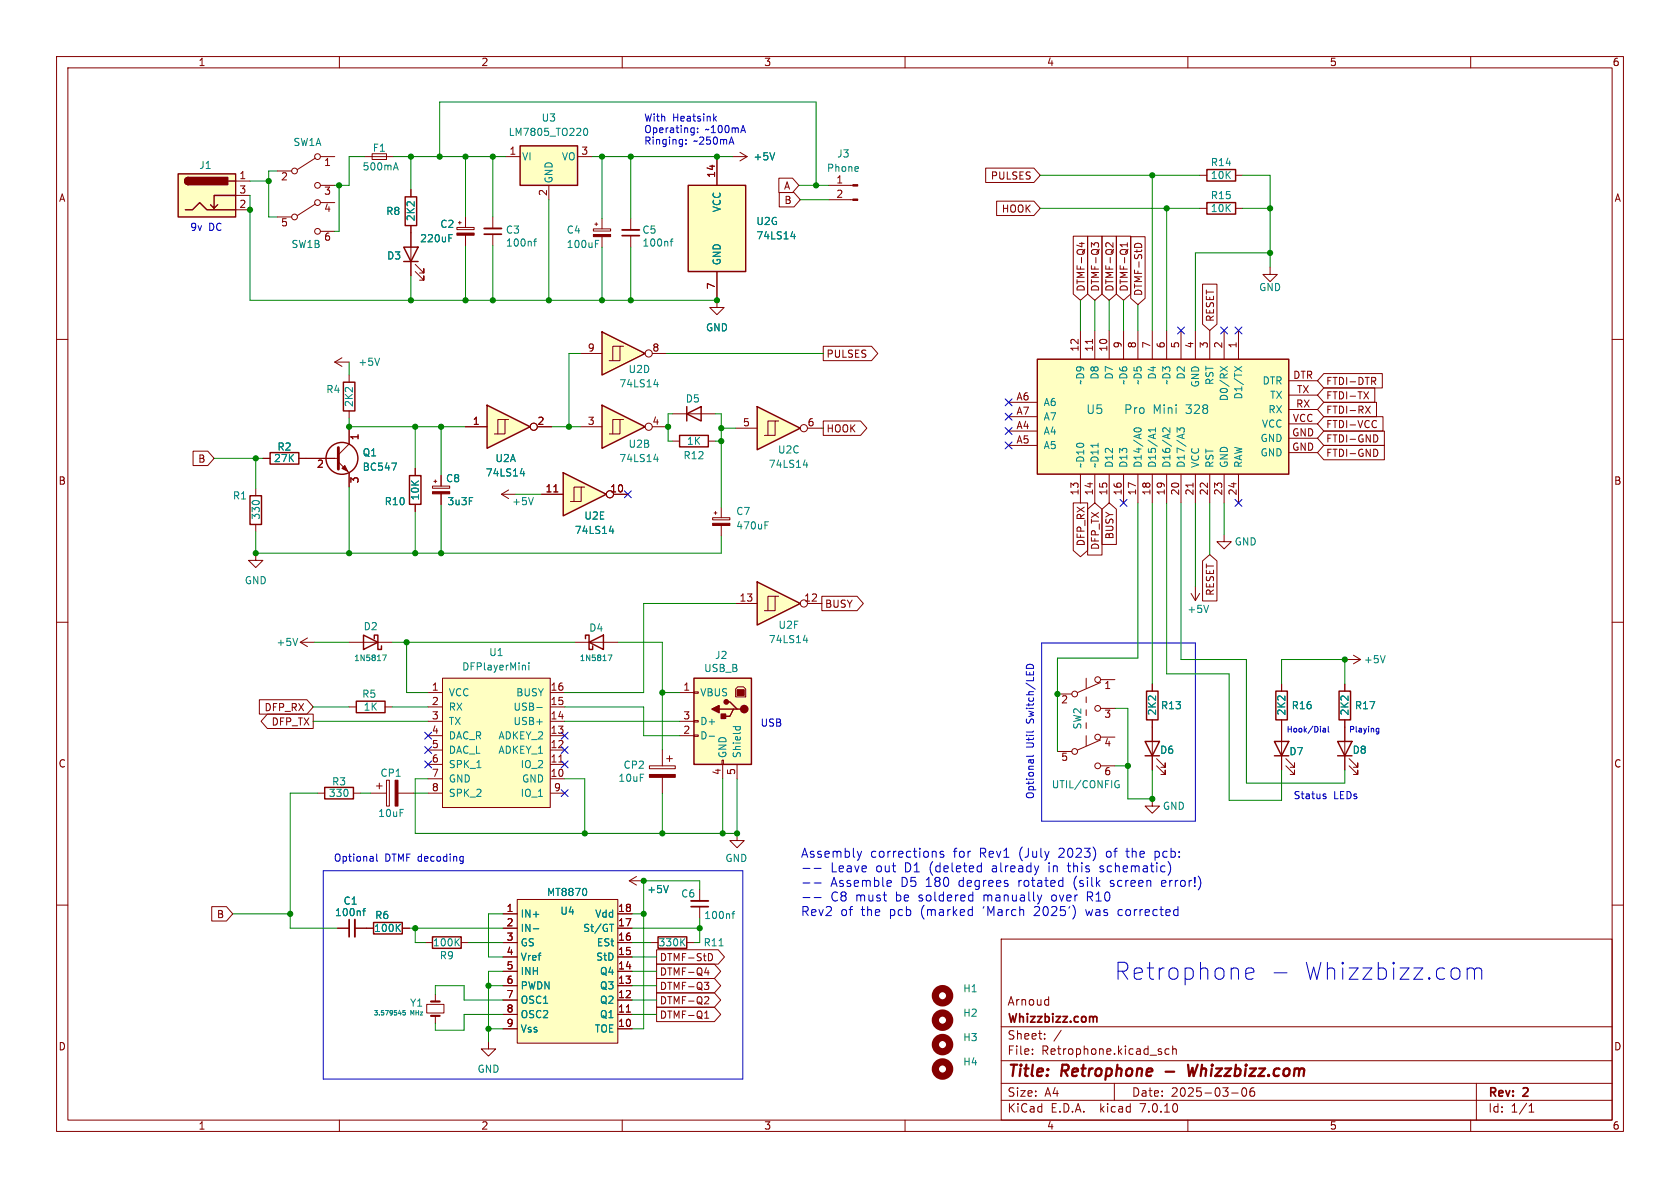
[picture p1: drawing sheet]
<svg xmlns="http://www.w3.org/2000/svg" width="297mm" height="210mm" viewBox="0 0 297 210" stroke-linecap="round" stroke-linejoin="round" font-family="sans-serif">
<g fill="none" stroke="#840000" stroke-width=".18">
<path d="M10 10h277v190h-277zM12 12h273v186h-273zM60 10v2M110 10v2M160 10v2M210 10v2M260 10v2M10 60h2M285 60h2M10 110h2M285 110h2M10 160h2"/>
<path d="M285 160h2M177 166h108v32h-108zM185.2 176.7l.2 .1M185.4 176.2v1.5M185.4 177.6l-.2 .1M60 198v2M110 198v2M160 198v2M177 194.5h108M177 191.5h108M177 187.5h108M177 181.5h108"/>
<path d="M182.5 186.3v.1M182.5 185.5v.1M184.7 183.6v.1M184.7 182.8v.1M187.6 182.1l-1.3 2M197 191.5v3M206.7 185.5l-.5-.1-.2 .3v.4l.1 .2h.6M207.3 185.5l.2-.1 .4 .1 .1 .9M207.3 184.9v1.5M210 198v2M217.7 193.2h1.2M219.7 192.4l.2-.1a.81 .81 0 0 1 .6 .6 .81 .81 0 0 1-.3 .8l-.2 .1a.81 .81 0 0 1-.3-1.4z"/>
<path d="M221.7 192.3a.59 .59 0 0 0-.7 .6v.6l.1 .2 .4 .1 .2-.1 .1-.5-.1-.3h-.5l-.2 .3M260 198v2M261 191.5v6.5M270.3 196.6h.9M270.3 195.5l.4-.4v1.5"/>
</g>
<path d="M206.1 189.4h1.5M210 188.2l.3 2 .5-1.4 .2 1.4 .7-2" fill="none" stroke="#840000" stroke-width=".4"/>
<path d="M193.3 179.8h.5l.1 .9" fill="none" stroke="#840000" stroke-width=".3"/>
<path d="M133.9 71.9l7.6 3.8-7.6 3.8z" fill="#ffffc2"/>
<g fill="none" stroke="#840000" stroke-width=".25">
<path d="M31.5 30.7h10.2v7.7h-10.2zM32.8 37.1h1.2l1.3-1.3 1.3 1.3h5.1M33.3 31.4a.64 .64 0 0 0-.7 .6 .64 .64 0 0 0 .7 .6M38.5 36.2l-.7 .6M40.4 32h1.3M41.7 34.5h-3.9v2.3l-.6-.6M71.6 34.8h2.1v5.1h-2.1zM91.9 25.8h10.2v7h-10.2zM121.7 32.8h10.1v15.2h-10.1zM213.4 35.8h5v2h-5zM213.4 30h5v2h-5zM71.4 43.7h2.5l-1.3 2.5z"/>
<path d="M71.4 46.2h2.5M60.7 67.6h2v5h-2zM133.9 71.9l7.6 3.8-7.6 3.8zM183.4 63.5h44.4v20.3h-44.4zM44.2 87.6h2v5.1h-2zM47.8 80h5v2h-5zM72.4 84.1h2v5.1h-2zM122.7 119.9h10.1v15.2h-10.1zM57.4 139.2h5.1v2h-5.1zM63 124h5.1v2h-5.1zM127.1 125.3h2.6M128.4 124.1h.6l1.3 1.2h.6"/>
<path d="M130.3 125.3h-.6l-.7 1.3h-1.2M202.4 131.1h2.6l-1.3 2.5zM202.4 133.6h2.6M202.7 122.2h2v5.1h-2zM225.3 131.1h2.5l-1.2 2.5zM225.3 133.6h2.5M225.6 122.2h2v5.1h-2zM236.5 131.1h2.5l-1.3 2.5zM236.5 133.6h2.5M236.7 122.2h2.1v5.1h-2.1z"/>
<circle cx="60.5" cy="81" r="2.82"/>
</g>
<g fill="none" stroke="#840000" stroke-width=".18">
<path d="M41.7 32h2.5M41.7 37.1h2.5M41.7 34.5h2.5M49 38.4h2.6M49 30.2h2.6M55.8 36.1l-3.2 2M55.8 27.9l-3.2 2.1M56.6 35.8h2.6M56.6 27.7h2.6M56.6 32.8h2.6M64.5 27.7h5.1M65.8 27.2h2.5v1h-2.5z"/>
<path d="M72.6 33.5v1.3M72.6 39.9v8.9M81 39.4h.5M81.3 39.1v.5M82.3 38.4v1.8M89.4 27.7h2.5M97 32.8v2.5M102.1 27.7h2.5M105.2 39.6h.5M105.4 39.4v.5M106.4 38.6v1.9M111.5 38.6v2"/>
<path d="M126.7 27.7v5.1M129.5 27.7h2.6M130.8 26.9l1.3 .8M132.1 27.7l-1.3 .7M212.1 36.8h1.3M212.1 31h1.3M218.4 36.8h1.3M218.4 31h1.3M56.6 40.9h2.6M73.4 48l1.5 1.5v-.7v.7h-.7M73.4 46.7l1.5 1.6v-.8v.8h-.7M80.8 40.2h3v.4h-3z"/>
<path d="M82.3 41.6v1.8M104.9 40.5h3v.3h-3zM106.4 41.8v1.9M111.5 41.7v2M126.7 48v6.4h1.3l-1.3 1.2-1.2-1.2h1.2M191 58.4v5.1M193.1 60v.7M193.5 58.4v5.1M196.1 58.4v5.1M198.6 58.4v5.1M201.2 58.4v5.1M203.7 58.4v5.1"/>
<path d="M206.2 58.4v5.1M208.8 58.4v5.1M211.3 58.4v5.1M213.9 58.4v5.1M216.4 58.4v5.1M218.9 58.4v5.1M224.5 47.2v1.3h1.3l-1.3 1.3-1.2-1.3h1.2M59.2 64l1.3 .8M59.2 64h2.5M60.5 63.2l-1.3 .8M61.7 66.3v1.3M61.7 72.6v1.3"/>
<path d="M61.7 75.9v2.6l-1.9 1.9M130 75.7h3.9M137 74.4h-1.2v2.6M137.7 74.4h-.7v2.6h-1.9M142.7 75.7h2.6M178.3 76.2h5.1M178.3 78.7h5.1M178.3 71.1h5.1M178.3 73.7h5.1M227.8 67.3h5.1M227.8 77.5h5.1M227.8 72.4h5.1"/>
<path d="M227.8 69.9h5.1M227.8 74.9h5.1M45.2 97.8v1.3h1.3l-1.3 1.2-1.3-1.2h1.3M45.2 86.4v1.2M45.2 92.7v1.3M46.5 81h1.3M52.8 81h7M59.8 81.7l1.9 1.9v2.5M73.4 82.8v1.3M73.4 89.2v1.2M191 83.8v5.1M193.5 83.8v5.1"/>
<path d="M196.1 83.8v5.1M198.6 83.8v5.1M201.2 83.8v5.1M203.7 83.8v5.1M206.2 83.8v5.1M208.8 83.8v5.1M210.9 85.4v.7M211.3 83.8v5.1M213.9 83.8v5.1M216.4 94.5v1.3h1.3l-1.3 1.2-1.3-1.2h1.3M216.4 83.8v5.1M218.9 83.8v5.1"/>
<path d="M227.8 80h5.1M53.1 113.5l1.3 .8M53.1 113.5h2.5M54.4 112.8l-1.3 .7M78.2 119.9h19.1v22.8h-19.1zM192 119.9v1.8M210.6 104.9l.7 1.3M211.3 103.6v2.6M212.1 104.9l-.8 1.3M238 116.6h2.5M239.3 115.8l1.2 .8M240.5 116.6l-1.2 .7"/>
<path d="M61.7 125h1.3M66.5 138.9h1.1M67.1 138.4v1M68.1 125h1.2M68.3 137.9h.5v4.6h-.5zM75.7 122.4h2.5M75.7 130h2.5M75.7 127.5h2.5M75.7 137.7h2.5M75.7 135.1h2.5M75.7 132.6h2.5M75.7 125h2.5"/>
<path d="M97.3 122.4h2.5M97.3 130h2.5M97.3 127.5h2.5M97.3 137.7h2.5M97.3 135.1h2.5M97.3 132.6h2.5M97.3 125h2.5M98.8 134.7h.7M114.8 135.4h4.6v.5h-4.6zM117.1 132.6v2.8M117.1 137.4v2.8M117.9 134.1h1"/>
<path d="M118.4 133.6v1M120.1 122.4h2.6M120.1 130h2.6M120.1 127.5h2.6M122.7 129.9h.7v.3h-.7zM122.7 127.4h.7v.2h-.7zM122.7 122.3h.7v.3h-.7zM127.6 134.4h.3v.7h-.3zM127.8 135.1v2.6M130 121.8l.4-.4h1l.4 .4v1.4h-1.8zM130.3 135.1v2.6M186.9 122.7h2.6"/>
<path d="M186.9 132.8h2.6M192 123.2v1M192 125.5v1M192 127.8v1M192 130v1.8M194.6 130.8l-4.1 1.8M194.6 120.7l-4.1 1.7M194.6 120.1h2.5M194.6 125.2h2.5M194.6 130.3h2.5M194.6 135.4h2.5M203.7 120.9v1.3"/>
<path d="M203.7 127.3v8.8M204.5 135.4l1.5 1.5v-.8v.8h-.8M204.5 134.1l1.5 1.5v-.7v.7h-.8M226.6 120.9v1.3M226.6 127.3v8.8M227.3 135.4l1.6 1.5v-.8v.8h-.8M227.3 134.1l1.6 1.5v-.7v.7h-.8M237.7 120.9v1.3M237.7 127.3v8.8M238.5 135.4l1.5 1.5v-.8v.8h-.7M238.5 134.1l1.5 1.5v-.7v.7h-.7M56.1 140.2h1.3"/>
<path d="M62.5 140.2h1.3M65.5 140.2h2.8M70.4 140.2h2.8M75.7 140.2h2.5M97.3 140.2h2.5M111.3 155.7l1.2 .8M111.3 155.7h2.5M112.5 154.9l-1.2 .8M123.7 157.2v2.1M130.3 147.3v1.3h-1.3l1.3 1.3 1.3-1.3h-1.3M203.7 141.2v1.3h1.3l-1.3 1.3-1.3-1.3h1.3M123.7 160.3v2"/>
<circle cx="52.1" cy="38.4" r=".51"/>
<circle cx="52.1" cy="30.2" r=".51"/>
<circle cx="56.1" cy="32.8" r=".51"/>
<circle cx="56.1" cy="35.8" r=".51"/>
<circle cx="56.1" cy="27.7" r=".51"/>
<circle cx="56.1" cy="40.9" r=".51"/>
<circle cx="142.1" cy="75.7" r=".63"/>
<circle cx="190" cy="122.7" r=".51"/>
<circle cx="190" cy="132.8" r=".51"/>
<circle cx="194.1" cy="125.2" r=".51"/>
<circle cx="194.1" cy="120.1" r=".51"/>
<circle cx="194.1" cy="130.3" r=".51"/>
<circle cx="194.1" cy="135.4" r=".51"/>
</g>
<g fill="none" stroke="#008484" stroke-width=".18">
<path d="M69.7 29.7h.6M70 28.8l.4 1.2M103.3 22.8l.2-.1a.68 .68 0 0 1 .4 .6 .68 .68 0 0 1-.4 .6l-.2-.1-.1-.3zM137 27l-.5 1.3M79.4 42.1h.4M79.4 41.5h.6M105.3 43.1h.4M105.3 42.5h.6M118.5 42.7h.5M119 42.2l-.3 .2v1.1M139.8 41.8h.8M140.4 41.4v.8"/>
<path d="M67.1 63.3l-.4 1.3M201 76.4l-.4-.2-.1-.1a.68 .68 0 0 1 .6-.5 .68 .68 0 0 1 .6 .5l-.1 .1-.3 .2M204.3 75.6v.8M204.3 76h-1.3l.4 .4M206.8 75.6v.8l-.9-.8-.3 .3 .1 .5M209.3 76.4l.1-.5-.2-.2h-.5l-.1 .4-.5-.5v.8M215.7 64.8l1.3 .8M217 64.8l-1.3 .8M218.3 64.8l1.2 .8M219.5 64.8l-1.2 .8M69.3 81.9h.8l-.5 1.2M142 82.2h.8"/>
<path d="M142.6 81.8v.8M52.6 112.8l-.4 1.3M92.7 117.6l.2 .2v.6M93.5 117.2v.1M93.5 117.6v.8M213.7 107l-.5 1.3M244.9 115.9l-.4 1.3M84.3 135.7h.7M94.9 125.1h1M125.4 130.1h.9M129.6 128.4h1.3M130.1 128.4l-.1 .4"/>
<path d="M130.8 128.4l.1 .4M197.5 138l.3 .1M197.6 138.7h.3v.4l-.4 .2M118.2 156.5l-.5 1.3M129.4 161.5h.5M129.9 161.1l-.3 .2v1.1"/>
</g>
<g fill="#ffffc2" stroke="#ffffc2" stroke-width=".18">
<path d="M31.5 30.7h10.2v7.7h-10.2z"/>
<path d="M122.7 119.9h10.1v15.2h-10.1z"/>
<path d="M91.9 25.8h10.2v7h-10.2z"/>
<path d="M121.7 32.8h10.1v15.2h-10.1z"/>
<path d="M78.2 119.9h19.1v22.8h-19.1z"/>
<path d="M183.4 63.5h44.4v20.3h-44.4z"/>
</g>
<g fill="#840000" stroke="#840000" stroke-width=".25">
<path d="M32.8 31.6l.5-.2v1.2a.64 .64 0 0 1-.6-.4 .64 .64 0 0 1 .1-.6z"/>
<path d="M33.3 31.4h7v1.2h-7z"/>
<path d="M125.9 125.3l1.2-.6v1.3z"/>
<path d="M127.5 126.2h.8v.8h-.8z"/>
<circle cx="131.6" cy="125.3" r=".63"/>
<circle cx="128.4" cy="124.1" r=".38"/>
</g>
<g fill="#840000" stroke="#840000" stroke-width=".18">
<path d="M80.8 41.2h3v.4h-3z"/>
<path d="M114.8 136.9h4.6v.5h-4.6z"/>
<path d="M130.3 121.9h1.3v1h-1.3z"/>
<path d="M60.5 82.8l.5-.5 .5 1z"/>
<path d="M104.9 41.5h3v.3h-3z"/>
<path d="M69.8 137.9h.6v4.6h-.6z"/>
</g>
<path d="M110 40.6h3M122.2 159.3h3" fill="none" stroke="#840000" stroke-width=".33"/>
<path d="M110 41.7h3M122.2 160.3h3" fill="none" stroke="#840000" stroke-width=".3"/>
<path d="M59.8 79.1v3.8" fill="none" stroke="#840000" stroke-width=".51"/>
<path d="M106.4 58.7l7.6 3.8-7.6 3.8z" fill="#ffffc2"/>
<path d="M106.4 58.7l7.6 3.8-7.6 3.8z" fill="none" stroke="#840000" stroke-width=".25"/>
<g fill="none" stroke="#840000" stroke-width=".18">
<path d="M102.6 62.5h3.8M109.6 61.2h-1.3v2.6M110.2 61.2h-.6v2.6h-1.9M115.3 62.5h2.6M76.5 85.9h3v.4h-3zM76.7 85.1h.5M77 84.8v.5M78 84.1v1.8M78 87.3v1.9"/>
<circle cx="114.7" cy="62.5" r=".63"/>
</g>
<path d="M115.6 68h.8M116.2 67.6v.8" fill="none" stroke="#008484" stroke-width=".18"/>
<g fill="none" stroke="#840000" stroke-width="1.3">
<circle cx="166.6" cy="176" r="1.27"/>
<circle cx="166.6" cy="189" r="1.27"/>
<circle cx="166.6" cy="184.7" r="1.27"/>
<circle cx="166.6" cy="180.3" r="1.27"/>
</g>
<path d="M76.5 86.9h3v.4h-3z" fill="#840000" stroke="#840000" stroke-width=".18"/>
<path d="M133.9 102.9l7.6 3.8-7.6 3.8z" fill="#ffffc2"/>
<path d="M121.4 73.2l2.6-1.3v2.5zM121.4 71.9v2.5M64.3 112.3l2.5 1.2-2.5 1.3zM66.2 112.9v-.6h.6v2.5h.6v-.6M133.9 102.9l7.6 3.8-7.6 3.8zM66 163.1h5.1v2h-5.1zM76.5 165.6h5v2h-5zM116.3 165.6h5.1v2h-5.1z" fill="none" stroke="#840000" stroke-width=".25"/>
<g fill="none" stroke="#840000" stroke-width=".18">
<path d="M87.1 38.4v2M146.6 35.3h4.2M146.6 32.8h4.2M87.1 41.4v2M118.9 73.2h7.6M88.6 87.4l1.3 .7M88.6 87.4h2.6M89.9 86.6l-1.3 .8M126 91.5h3v.4h-3zM126.2 90.7h.5M126.5 90.4v.5M127.5 89.7v1.8"/>
<path d="M127.5 92.9v1.8M61.7 113.5h7.6M130 106.7h3.9M137 105.4h-1.2v2.6M137.7 105.4h-.7v2.6h-1.9M142.7 106.7h2.6M91.4 159h17.8v25.4h-17.8zM59.7 164.1h2M62.7 164.1h3.3M71.1 164.1h1.3M75.2 166.6h1.3M75.4 177.5h3.1v1.6h-3.1z"/>
<path d="M77 175.8v1.2M77 179.6v1.2M81.5 166.6h1.3M88.9 164.1h2.5M88.9 166.6h2.5M88.9 161.5h2.5M88.9 179.3h2.5M88.9 176.8h2.5M88.9 174.2h2.5M88.9 171.7h2.5M88.9 169.2h2.5M109.2 164.1h2.6"/>
<path d="M109.2 166.6h2.6M109.2 161.5h2.6M109.2 179.3h2.6M109.2 176.8h2.6M109.2 174.2h2.6M109.2 171.7h2.6M109.2 169.2h2.6M110.7 178.9h.8M115.1 166.6h1.2M121.4 166.6h1.3M86.4 184.2v1.2h1.2l-1.2 1.3-1.3-1.3h1.3M88.9 181.9h2.5"/>
<path d="M109.2 181.9h2.6"/>
<circle cx="142.1" cy="106.7" r=".63"/>
</g>
<g fill="none" stroke="#008484" stroke-width=".18">
<path d="M151.7 29.5l.1 .3-.6 .1M94.3 42.7h.5M94.8 42.2l-.3 .2v1.1M94.3 88l-.4 1.2M135.2 92.8h.5M135.2 92.2h.6M67.6 115.8h.7l-.4 1M142 113.2h.8M142.6 112.8v.8M103.6 157.2l.1 .3-.1 .7M64.1 161h.5M64.6 160.6l-.3 .2v1.1"/>
<path d="M70.2 163.9l.6 .8M70.8 163.4l-.7 .7M71.6 178.6h-.3l-.1 .4h.4v.4h-.4M80.7 166.5l.5 .7M81.2 165.9l-.7 .8M94.3 164.2h1M107.8 163.4h.7M120.5 166.5l.6 .7M121.1 165.9l-.7 .8M127.1 167.2h.7"/>
</g>
<path d="M85.6 40.4h3M62.7 162.6v3" fill="none" stroke="#840000" stroke-width=".33"/>
<path d="M85.6 41.4h3M61.7 162.6v3" fill="none" stroke="#840000" stroke-width=".3"/>
<g fill="#840000" stroke="#840000" stroke-width=".18">
<path d="M150.8 35.2h.8v.2h-.8z"/>
<path d="M150.8 32.6h.8v.3h-.8z"/>
<path d="M126 92.5h3v.4h-3z"/>
</g>
<path d="M76.2 179.6h1.5M76.2 177h1.5" fill="none" stroke="#840000" stroke-width=".38"/>
<path d="M91.4 159h17.8v25.4h-17.8z" fill="#ffffc2" stroke="#ffffc2" stroke-width=".18"/>
<path d="M99.6 83.6l7.6 3.8-7.6 3.8z" fill="#ffffc2"/>
<path d="M99.6 83.6l7.6 3.8-7.6 3.8zM103.5 112.9v-.6h.6v2.5h.7v-.6M104.1 113.5l2.6-1.2v2.5z" fill="none" stroke="#840000" stroke-width=".25"/>
<g fill="none" stroke="#840000" stroke-width=".18">
<path d="M95.8 87.4h3.8M97.9 87h.7M102.7 86.1h-1.2v2.5M103.4 86.1h-.7v2.5h-1.9M108.5 87.4h2.5M101.6 113.5h7.6"/>
<circle cx="107.8" cy="87.4" r=".63"/>
</g>
<path d="M107.7 93.9h.8M108.3 93.5v.8M107.5 115.8h.7l-.5 1" fill="none" stroke="#008484" stroke-width=".18"/>
<path d="M106.4 71.6l7.6 3.8-7.6 3.8z" fill="#ffffc2"/>
<path d="M106.4 71.6l7.6 3.8-7.6 3.8zM120.1 77h5.1v2h-5.1z" fill="none" stroke="#840000" stroke-width=".25"/>
<g fill="none" stroke="#840000" stroke-width=".18">
<path d="M102.6 75.4h3.8M109.6 74.2h-1.3v2.5M110.2 74.2h-.6v2.5h-1.9M115.3 75.4h2.6M118.9 78h1.2M125.2 78h1.3"/>
<circle cx="114.7" cy="75.4" r=".63"/>
</g>
<path d="M115.6 81.2h.8M116.2 80.8v.8" fill="none" stroke="#008484" stroke-width=".18"/>
<path d="M86.1 71.6l7.6 3.8-7.6 3.8z" fill="#ffffc2"/>
<path d="M86.1 71.6l7.6 3.8-7.6 3.8z" fill="none" stroke="#840000" stroke-width=".25"/>
<g fill="none" stroke="#840000" stroke-width=".18">
<path d="M72.6 33.5v1.3M72.6 39.9v3.8M82.3 38.4v1.8M126.7 27.7v5.1M137.7 31.5h2.4l1.1 1.3-1.1 1.2h-2.4zM137.8 34h2.6l1.1 1.3-1.1 1.3h-2.6zM174.3 29.7h8.5l1.1 1.3-1.1 1.3h-8.5zM176.2 35.6h6.6l1.1 1.2-1.1 1.3h-6.6zM72.6 46.2v2.6M82.3 41.6v1.8M126.7 48v5.1M189.7 41.8h2.6v10.2l-1.3 1.1-1.3-1.1z"/>
<path d="M190.8 43h.9M191.3 42.8v.8M192.3 41.8h2.5v10.2l-1.3 1.1-1.2-1.1zM194.2 43.5v-.3l-.2-.3-.4 .1-.2 .3-.5-.4v.8M194.8 41.8h2.6v10.2l-1.3 1.1-1.3-1.1zM196.8 42.9v.8l-.9-.8-.4 .1v.5M197.4 41.8h2.5v10.2l-1.3 1.1-1.2-1.1zM199.3 42.9v.7M199.3 43.3h-1.3l.4 .3M199.9 41.8h2.5v10.9l-1.2 1.1-1.3-1.1zM200.6 43.7a.64 .64 0 0 1 .6-.7 .64 .64 0 0 1 .6 .7M212.6 50.2h2.5v7.1l-1.2 1.1-1.3-1.1z"/>
<path d="M34.1 79.8h2.6l1.1 1.2-1.1 1.3h-2.6zM61.7 75.9v2.6M82.3 75.4h3.8M89.3 74.2h-1.3v2.5M89.9 74.2h-.6v2.5h-1.9M95 75.4h2.5M145.5 61.2h8.6l1.1 1.3-1.1 1.3h-8.6zM145.5 74.4h6.6l1.1 1.3-1.1 1.3h-6.6zM234 66h10.4v2.6h-10.4l-1.1-1.3zM234 78.7h10.7v2.6h-10.7l-1.1-1.3zM234 71.1h9.3v2.6h-9.3l-1.1-1.3zM234 68.6h9v2.5h-9l-1.1-1.2z"/>
<path d="M234 73.7h10.5v2.5h-10.5l-1.1-1.3zM234 76.2h10.7v2.5h-10.7l-1.1-1.2zM241.1 69.3l.8 1.2M241.4 71.8l.8 1.3M241.9 69.3l-.8 1.2M242.2 71.8l-.8 1.3M242.8 67.4l.4 .6M243 66.7l.2 .3v.3l-.2 .1M243.1 74.3l.2 .2M243.2 79.4a.68 .68 0 0 1 .4 .6 .68 .68 0 0 1-.4 .7M243.2 76.9a.68 .68 0 0 1 .4 .6 .68 .68 0 0 1-.4 .6M243.3 75.5l-.2 .1"/>
<path d="M46.5 81h1.3M52.8 81h6.4M61.7 83.6v2.5M73.4 82.8v1.3M73.4 89.2v1.2M78 84.1v1.8M78 87.3v1.9M95.8 87.4h3.8M97.9 87h.7M108.5 87.4h2.5M189.7 88.9h2.6v8.4l-1.3 1.1-1.3-1.1zM192.3 90l1.2-1.1 1.3 1.1v8.1h-2.5z"/>
<path d="M194.8 90l1.3-1.1 1.3 1.1v6.2h-2.6zM212.6 99.2l1.3-1.2 1.2 1.2v7h-2.5zM145.3 105.4h6.2l1.1 1.3-1.1 1.3h-6.2zM45.9 123.7h8.4l1.1 1.3-1.1 1.2h-8.4zM47.3 126.2h8.1v2.6h-8.1l-1.1-1.3zM203.7 120.9v1.3M203.7 127.3v3.8M203.7 133.6v2.5M226.6 120.9v1.3M226.6 127.3v3.8M226.6 133.6v2.5M237.7 120.9v1.3"/>
<path d="M237.7 127.3v3.8M237.7 133.6v2.5M37.4 160.3h2.6l1.1 1.2-1.1 1.3h-2.6zM59.7 164.1h2M62.7 164.1h3.3M71.1 164.1h1.3M88.9 164.1h2.5M88.9 161.5h2.5M88.9 179.3h2.5M88.9 176.8h2.5M88.9 174.2h2.5M88.9 171.7h2.5"/>
<path d="M88.9 169.2h2.5M88.9 166.6h2.5M109.2 164.1h2.6M109.2 161.5h2.6M109.2 179.3h2.6M109.2 176.8h2.6M109.2 174.2h2.6M109.2 171.7h2.6M109.2 169.2h2.6M109.2 166.6h2.6M110.7 178.9h.8M116.1 167.9h10.9l1.1 1.3-1.1 1.2h-10.9z"/>
<path d="M116.1 173h10.2l1.1 1.2-1.1 1.3h-10.2zM116.1 175.5h10.2l1.1 1.3-1.1 1.3h-10.2zM116.1 170.4h10.2l1.1 1.3-1.1 1.3h-10.2zM116.1 178.1h10.2l1.1 1.2-1.1 1.3h-10.2zM124.5 173.6h.8l-.4 .5 .3 .1 .1 .5-.2 .2h-.4M124.6 172h.8M124.6 180h.7M124.6 179.1l.3-.4v1.3M124.8 176.2h.4l.1 .3-.8 1h.8M125.2 171.5v.9M125.2 168.6a.64 .64 0 0 1 .8 .6 .64 .64 0 0 1-.8 .6M88.9 181.9h2.5"/>
<path d="M109.2 181.9h2.6"/>
<circle cx="94.4" cy="75.4" r=".63"/>
<circle cx="107.8" cy="87.4" r=".63"/>
</g>
<g fill="none" stroke="#008484" stroke-width=".18">
<path d="M137 27l-.5 1.3M79.4 42.1h.4M79.4 41.5h.6M139.8 41.8h.8M140.4 41.4v.8M69.3 81.9h.8l-.5 1.2M92 83.7h.8M92.6 83.3v.8M107.7 93.9h.8M108.3 93.5v.8M103.6 157.2l.1 .3-.1 .7M118.2 156.5l-.5 1.3"/>
<path d="M64.1 161h.5M64.6 160.6l-.3 .2v1.1M70.2 163.9l.6 .8M70.8 163.4l-.7 .7M94.3 164.2h1M107.8 163.4h.7"/>
</g>
<g fill="none" stroke="#0000c2" stroke-width=".18">
<path d="M121.3 24.7v.1M121.3 25.4v.1M122.4 22.6l.3 .1M122.7 22.6v1l-.1 .2M122.7 23.4h-.3M123.3 23.3v.1M123.3 22.7v.1M126.3 20.9l.4 .5M126.7 20.6l-.5 .4M181.4 118.2a.64 .64 0 0 1 .7-.8 .64 .64 0 0 1 .6 .8M184.1 113.7h27.2v31.5h-27.2zM182.7 133.5l-.2 .2h-1.1"/>
<path d="M233.9 128.8h.4v.6M234.3 129l-.4 .2 .1 .2h.3M234.8 128.4v.9l.2 .1M243.3 129.3l.5 .1M243.8 128.8h-.5M243.8 128.7v.9l-.2 .1h-.3M57.1 153.9h74.2v36.9h-74.2zM66.6 151v1.1l.2 .1M81.5 151.4l.4 .1M81.9 151.4v1l-.3 .3M81.9 152.2h-.4M142 153.5h1.2"/>
<path d="M142 156.1h1.2M142 158.7h1.2M143.9 153.5h1.3M143.9 156.1h1.3M143.9 158.7h1.3M151.6 150.5l.3 1M151.9 151.5l-.1 .4M152.3 150.5l-.4 1M157 155.6l.5 .1 .1 .3-.8 .2M157.5 156.6l-.5 .1M165.3 150.5l.2 .2v.8M166.8 150.6l-.4-.1-.2 .2 .1 .2 .5 .2v.4h-.6"/>
<path d="M171.5 158.2l.5 .1M172 157.7v1.6M172 159.2l-.5 .1M173 153.1h.5M173.5 152.5v1.6M173.5 154l-.5 .1M184.2 158.2l-.4 1.1M205.4 155.7v.9M206.1 156l-.8 .2M206.9 153v.7l-.3 1M234.1 140.8h.3v.2l-.1 .2h-.3M234.1 140.3l.3 .1"/>
<path d="M171.7 160.8l.2 .1M171.9 160.3v1.6M171.9 161.8l-.2 .1M190 160.7v1.1M197.7 160.9v.8M220.2 172.1l1.5-.3-.2-.5-.3-.2h-.5l-.3 .2-.2 .2v1.2l.2 .3 .3 .1h.5l.3-.1M225.2 172h2.3M259.4 171.4a.74 .74 0 0 1 1.3 .1M259.4 171.1v2M260.7 171.5l.1-.2 .3-.2 .7 .2 .2 .2v1.6M260.7 171.5v1.6"/>
</g>
<g fill="none" stroke="#008400" stroke-width=".18">
<path d="M44.2 34.5v18.6h82.5M44.2 32h3.3M49 30.2h-1.5v8.2h1.5M59.9 32.8v8.1h-.7M64.5 27.7h-2.8v5.1h-2.5M69.6 27.7h19.8M72.6 27.7v5.8M77.7 27.7v-9.7h66.6v14.8M82.3 27.7v10.7M87.1 27.7v10.7M97 35.3v17.8M104.6 27.7h24.9"/>
<path d="M106.4 27.7v10.9M111.5 27.7v10.9M141.2 32.8h5.4M141.5 35.3h5.1M183.9 31h28.2M183.9 36.8h28.2M203.7 31v27.4M206.2 36.8v21.6M219.7 31h4.8v16.2M219.7 36.8h4.8M72.6 48.8v4.3M82.3 43.4v9.7"/>
<path d="M87.1 43.4v9.7M106.4 43.7v9.4M111.5 43.7v9.4M191 53.1v5.3M193.5 53.1v5.3M196.1 53.1v5.3M198.6 53.1v5.3M201.2 53.8v4.6M224.5 44.7h-13.2v13.7M61.7 64v2.3M61.7 73.9v2M61.7 75.4h20.6"/>
<path d="M73.4 75.4v7.4M78 75.4v8.7M97.5 75.4h5.1M102.6 62.5h-2v12.9M117.9 75.4h.2M117.9 62.5h27.6M118.9 73.2h-.8v4.8h.8M126.5 73.2h1v16.5M126.5 78h1M127.5 75.7h2.5M145.3 75.7h.2M37.8 81h8.7"/>
<path d="M45.2 94v3.8h82.3v-3.1M45.2 81v5.4M61.7 86.1v11.7M73.4 90.4v7.4M78 89.2v8.6M91.2 87.4h4.6M201.2 88.9v27.4h-14.3v16.5M203.7 88.9v32M206.2 88.9v30.2h11.1v22.4h9.3v-5.4M208.8 88.9v27.7h11.5v21.8h17.4v-2.3M211.3 88.9v14.7M213.9 88.9v9.1"/>
<path d="M216.4 88.9v5.6M55.6 113.5h6.1M69.3 113.5h32.3M71.9 113.5v8.9h3.8M109.2 113.5h7.9v19.1M130 106.7h-16.2v15.7h-14M237.7 116.6v4.3M238 116.6h-11.4v4.3M55.4 127.5h20.3M55.4 125h6.3M69.3 125h6.4M75.7 137.7h-2.3v9.6h56.9v-9.6"/>
<path d="M99.8 127.5h20.3M99.8 125h14v5h6.3M99.8 137.7h3.6v9.6M117.1 122.4h3M127.8 137.7v9.6M197.1 125.2h2.3v16h4.3v-5.1M197.1 135.4h2.3M56.1 140.2h-4.8v23.9h8.4M63.8 140.2h1.7M73.2 140.2h2.5M117.1 140.2v7.1M123.7 157.2v-1.5h-9.9v26.2h-2"/>
<path d="M41.1 161.5h10.2M72.4 164.1h16.5M73.4 164.1v2.5h1.8M77 175.8v-1.6h5v2.6h6.9M82.8 166.6h6.1M86.4 174.2h2.5M88.9 161.5h-2.5v7.7h2.5M88.9 171.7h-2.5v12.5M88.9 179.3h-6.9v2.8h-5v-1.3M111.8 164.1h11.9M111.8 166.6h3.3M111.8 171.7h4.3"/>
<path d="M111.8 179.3h4.3M111.8 176.8h4.3M111.8 174.2h4.3M111.8 169.2h4.3M111.8 161.5h2M123.7 162.3v4.3h-1M86.4 181.9h2.5"/>
</g>
<g fill="none" stroke="#000084" stroke-width=".18">
<path d="M208.2 57.8l1.2 1.2M209.4 57.8l-1.2 1.2M215.8 57.8l1.2 1.2M217 57.8l-1.2 1.2M218.3 57.8l1.3 1.2M219.6 57.8l-1.3 1.2M177.7 78.1l1.2 1.2M177.7 70.5l1.2 1.2M177.7 73.1l1.2 1.2M177.7 75.6l1.2 1.2M178.9 78.1l-1.2 1.2M178.9 70.5l-1.2 1.2"/>
<path d="M178.9 73.1l-1.2 1.2M178.9 75.6l-1.2 1.2M110.4 86.8l1.2 1.2M111.6 86.8l-1.2 1.2M198 88.3l1.2 1.2M199.2 88.3l-1.2 1.2M218.3 88.3l1.3 1.2M219.6 88.3l-1.3 1.2M75.1 134.5l1.2 1.2M75.1 132l1.2 1.2M75.1 129.4l1.2 1.3M76.3 134.5l-1.2 1.2"/>
<path d="M76.3 132l-1.2 1.2M76.3 129.4l-1.2 1.3M99.2 139.6l1.2 1.2M99.2 132l1.2 1.2M99.2 134.5l1.2 1.2M99.2 129.4l1.2 1.3M100.4 139.6l-1.2 1.2M100.4 132l-1.2 1.2M100.4 134.5l-1.2 1.2M100.4 129.4l-1.2 1.3"/>
</g>
<g fill="#008400" stroke="#008400" stroke-width=".18">
<circle cx="73.4" cy="164.1" r=".46"/>
<circle cx="86.4" cy="174.2" r=".46"/>
<circle cx="86.4" cy="181.9" r=".46"/>
<circle cx="51.3" cy="161.5" r=".46"/>
<circle cx="127.5" cy="78" r=".46"/>
<circle cx="78" cy="75.4" r=".46"/>
<circle cx="100.6" cy="75.4" r=".46"/>
<circle cx="118.1" cy="75.4" r=".46"/>
<circle cx="127.5" cy="75.7" r=".46"/>
<circle cx="71.9" cy="113.5" r=".46"/>
<circle cx="78" cy="97.8" r=".46"/>
<circle cx="87.1" cy="53.1" r=".46"/>
<circle cx="82.3" cy="53.1" r=".46"/>
<circle cx="106.4" cy="53.1" r=".46"/>
<circle cx="97" cy="53.1" r=".46"/>
<circle cx="72.6" cy="53.1" r=".46"/>
<circle cx="82.3" cy="27.7" r=".46"/>
<circle cx="87.1" cy="27.7" r=".46"/>
<circle cx="44.2" cy="37.1" r=".46"/>
<circle cx="72.6" cy="27.7" r=".46"/>
<circle cx="77.7" cy="27.7" r=".46"/>
<circle cx="47.5" cy="32" r=".46"/>
<circle cx="59.9" cy="32.8" r=".46"/>
<circle cx="117.1" cy="122.4" r=".46"/>
<circle cx="61.7" cy="75.4" r=".46"/>
<circle cx="73.4" cy="75.4" r=".46"/>
<circle cx="45.2" cy="97.8" r=".46"/>
<circle cx="61.7" cy="97.8" r=".46"/>
<circle cx="73.4" cy="97.8" r=".46"/>
<circle cx="45.2" cy="81" r=".46"/>
<circle cx="111.5" cy="27.7" r=".46"/>
<circle cx="126.7" cy="27.7" r=".46"/>
<circle cx="111.5" cy="53.1" r=".46"/>
<circle cx="106.4" cy="27.7" r=".46"/>
<circle cx="113.8" cy="161.5" r=".46"/>
<circle cx="117.1" cy="147.3" r=".46"/>
<circle cx="103.4" cy="147.3" r=".46"/>
<circle cx="113.8" cy="155.7" r=".46"/>
<circle cx="123.7" cy="164.1" r=".46"/>
<circle cx="186.9" cy="122.7" r=".46"/>
<circle cx="127.8" cy="147.3" r=".46"/>
<circle cx="130.3" cy="147.3" r=".46"/>
<circle cx="199.4" cy="135.4" r=".46"/>
<circle cx="203.7" cy="31" r=".46"/>
<circle cx="224.5" cy="44.7" r=".46"/>
<circle cx="206.2" cy="36.8" r=".46"/>
<circle cx="224.5" cy="36.8" r=".46"/>
<circle cx="203.7" cy="141.2" r=".46"/>
<circle cx="237.7" cy="116.6" r=".46"/>
<circle cx="144.3" cy="32.8" r=".46"/>
<circle cx="126.7" cy="53.1" r=".46"/>
</g>
<g font-size="4.2" fill="#0000c2">
<text x="196.8" y="173.5">Retrophone</text>
<text x="230.1" y="173.5">Whizzbizz.com</text>
</g>
<g font-size="2.8" fill="#840000">
<text x="178" y="190.9">Title:</text>
<text x="187.7" y="190.9">Retrophone</text>
<text x="211.6" y="190.9">Whizzbizz.com</text>
</g>
<g font-size="2.2" fill="#0000c2">
<text x="141.5" y="151.8">Assembly</text>
<text x="146.8" y="154.3">Leave</text>
<text x="153.8" y="151.8">corrections</text>
<text x="154.9" y="154.3">out</text>
<text x="160" y="154.3">D1</text>
<text x="164.5" y="154.3">(deleted</text>
<text x="168.6" y="151.8">for</text>
<text x="173.3" y="151.8">Rev1</text>
<text x="175.7" y="154.3">already</text>
<text x="180.3" y="151.8">(July</text>
<text x="185.8" y="154.3">in</text>
<text x="187.5" y="151.8">2023)</text>
<text x="189.4" y="154.3">this</text>
<text x="195.1" y="154.3">schematic)</text>
<text x="196" y="151.8">of</text>
<text x="199.7" y="151.8">the</text>
<text x="204.8" y="151.8">pcb:</text>
<text x="146.8" y="156.9">Assemble</text>
<text x="146.8" y="159.5">C8</text>
<text x="151.3" y="159.5">must</text>
<text x="158.4" y="159.5">be</text>
<text x="159.3" y="156.9">D5</text>
<text x="162.6" y="159.5">soldered</text>
<text x="163.8" y="156.9">180</text>
<text x="169.7" y="156.9">degrees</text>
<text x="174.2" y="159.5">manually</text>
<text x="180.3" y="156.9">rotated</text>
<text x="186.3" y="159.5">over</text>
<text x="190.2" y="156.9">(silk</text>
<text x="192.7" y="159.5">R10</text>
<text x="196.8" y="156.9">screen</text>
<text x="206" y="156.9">error!)</text>
<text x="141.5" y="162.1">Rev2</text>
<text x="148.5" y="162.1">of</text>
<text x="152.3" y="162.1">the</text>
<text x="157.4" y="162.1">pcb</text>
<text x="163" y="162.1">(marked</text>
<text x="174.1" y="162.1">'March</text>
<text x="183.3" y="162.1">2025')</text>
<text x="192.6" y="162.1">was</text>
<text x="198.3" y="162.1">corrected</text>
</g>
<g font-size="2.1" fill="#008484">
<text x="191.9" y="73.4">U5</text>
<text x="198.6" y="73.4">Pro</text>
<text x="203.8" y="73.4">Mini</text>
<text x="209.7" y="73.4">328</text>
</g>
<g font-size="2.1" fill="#840000">
<text x="178" y="178">Arnoud</text>
<text x="178" y="184">Sheet:</text>
<text x="178" y="181.2">Whizzbizz.com</text>
<text x="178" y="186.7">File:</text>
<text x="184.1" y="186.7">Retrophone.kicad_sch</text>
<text x="178" y="196.9">KiCad</text>
<text x="178" y="194.1">Size:</text>
<text x="184.7" y="194.1">A4</text>
<text x="185.7" y="196.9">E.D.A.</text>
<text x="194.6" y="196.9">kicad</text>
<text x="200" y="194.1">Date:</text>
<text x="201.8" y="196.9">7.0.10</text>
<text x="207" y="194.1">2025-03-06</text>
<text x="263" y="194.3">Rev:</text>
<text x="263" y="196.9">Id:</text>
<text x="267.1" y="196.9">1/1</text>
<text x="269.4" y="194.3">2</text>
</g>
<g font-size="1.8" fill="#840000">
<text x="35" y="11.9">1</text>
<text x="85" y="11.9">2</text>
<text x="135" y="11.9">3</text>
<text x="185" y="11.9">4</text>
<text x="235" y="11.9">5</text>
<text x="285" y="11.9">6</text>
<text x="57.2" y="29.7">1</text>
<text x="90" y="27.4">1</text>
<text x="102.7" y="27.4">3</text>
<text x="10.3" y="35.9">A</text>
<text x="42.2" y="31.8">1</text>
<text x="42.2" y="34.3">3</text>
<text x="49.6" y="32.2">2</text>
<text x="57.2" y="34.7">3</text>
<text x="96.8" y="34.7" transform="rotate(-90 96.8 34.7)">2</text>
<text x="126.5" y="31.5" transform="rotate(-90 126.5 31.5)">14</text>
<text x="138.5" y="33.7">A</text>
<text x="147.8" y="32.5">1</text>
<text x="147.8" y="35.1">2</text>
<text x="175.1" y="31.9">PULSES</text>
<text x="285.3" y="35.9">A</text>
<text x="42.2" y="36.8">2</text>
<text x="49.6" y="40.3">5</text>
<text x="57.2" y="37.8">4</text>
<text x="138.6" y="36.3">B</text>
<text x="177" y="37.8">HOOK</text>
<text x="57.2" y="42.9">6</text>
<text x="126.5" y="51.3" transform="rotate(-90 126.5 51.3)">7</text>
<text x="192" y="51.7" transform="rotate(-90 192 51.7)">DTMF-Q4</text>
<text x="194.5" y="51.7" transform="rotate(-90 194.5 51.7)">DTMF-Q3</text>
<text x="197" y="51.7" transform="rotate(-90 197 51.7)">DTMF-Q2</text>
<text x="199.6" y="51.7" transform="rotate(-90 199.6 51.7)">DTMF-Q1</text>
<text x="202.1" y="52.4" transform="rotate(-90 202.1 52.4)">DTMF-StD</text>
<text x="214.8" y="57" transform="rotate(-90 214.8 57)">RESET</text>
<text x="103.8" y="62.2">9</text>
<text x="115.2" y="62.2">8</text>
<text x="146" y="63.4">PULSES</text>
<text x="190.8" y="62.3" transform="rotate(-90 190.8 62.3)">12</text>
<text x="193.3" y="62.3" transform="rotate(-90 193.3 62.3)">11</text>
<text x="195.8" y="62.3" transform="rotate(-90 195.8 62.3)">10</text>
<text x="198.4" y="61.7" transform="rotate(-90 198.4 61.7)">9</text>
<text x="200.9" y="61.7" transform="rotate(-90 200.9 61.7)">8</text>
<text x="203.5" y="61.7" transform="rotate(-90 203.5 61.7)">7</text>
<text x="206" y="61.7" transform="rotate(-90 206 61.7)">6</text>
<text x="208.5" y="61.7" transform="rotate(-90 208.5 61.7)">5</text>
<text x="211.1" y="61.7" transform="rotate(-90 211.1 61.7)">4</text>
<text x="213.6" y="61.7" transform="rotate(-90 213.6 61.7)">3</text>
<text x="216.2" y="61.7" transform="rotate(-90 216.2 61.7)">2</text>
<text x="218.7" y="61.7" transform="rotate(-90 218.7 61.7)">1</text>
<text x="179.6" y="70.9">A6</text>
<text x="228.5" y="67.1">DTR</text>
<text x="229.2" y="69.6">TX</text>
<text x="234.3" y="68.3">FTDI-DTR</text>
<text x="234.3" y="70.8">FTDI-TX</text>
<text x="63.7" y="77.9" transform="rotate(-90 63.7 77.9)">1</text>
<text x="83.5" y="75.2">1</text>
<text x="94.9" y="75.2">2</text>
<text x="103.8" y="75.2">3</text>
<text x="115.2" y="75.2">4</text>
<text x="131.2" y="75.4">5</text>
<text x="142.7" y="75.4">6</text>
<text x="146" y="76.6">HOOK</text>
<text x="179.6" y="75.9">A4</text>
<text x="179.6" y="73.4">A7</text>
<text x="228.3" y="77.2">GND</text>
<text x="228.5" y="74.7">VCC</text>
<text x="229" y="72.1">RX</text>
<text x="234.3" y="73.3">FTDI-RX</text>
<text x="234.3" y="75.9">FTDI-VCC</text>
<text x="34.9" y="82">B</text>
<text x="55.9" y="83">2</text>
<text x="179.6" y="78.5">A5</text>
<text x="228.3" y="79.8">GND</text>
<text x="234.3" y="81">FTDI-GND</text>
<text x="234.3" y="78.4">FTDI-GND</text>
<text x="10.3" y="85.9">B</text>
<text x="63.7" y="85.5" transform="rotate(-90 63.7 85.5)">3</text>
<text x="96.4" y="87.1">11</text>
<text x="107.8" y="87.1">10</text>
<text x="190.8" y="87.7" transform="rotate(-90 190.8 87.7)">13</text>
<text x="193.3" y="87.7" transform="rotate(-90 193.3 87.7)">14</text>
<text x="195.8" y="87.7" transform="rotate(-90 195.8 87.7)">15</text>
<text x="198.4" y="87.7" transform="rotate(-90 198.4 87.7)">16</text>
<text x="200.9" y="87.7" transform="rotate(-90 200.9 87.7)">17</text>
<text x="203.5" y="87.7" transform="rotate(-90 203.5 87.7)">18</text>
<text x="206" y="87.7" transform="rotate(-90 206 87.7)">19</text>
<text x="208.5" y="87.7" transform="rotate(-90 208.5 87.7)">20</text>
<text x="211.1" y="87.7" transform="rotate(-90 211.1 87.7)">21</text>
<text x="213.6" y="87.7" transform="rotate(-90 213.6 87.7)">22</text>
<text x="216.2" y="87.7" transform="rotate(-90 216.2 87.7)">23</text>
<text x="218.7" y="87.7" transform="rotate(-90 218.7 87.7)">24</text>
<text x="285.3" y="85.9">B</text>
<text x="197" y="95.4" transform="rotate(-90 197 95.4)">BUSY</text>
<text x="192" y="96.7" transform="rotate(-90 192 96.7)">DFP_RX</text>
<text x="194.5" y="97.3" transform="rotate(-90 194.5 97.3)">DFP_TX</text>
<text x="130.6" y="106.4">13</text>
<text x="142.1" y="106.4">12</text>
<text x="145.8" y="107.6">BUSY</text>
<text x="214.8" y="105.4" transform="rotate(-90 214.8 105.4)">RESET</text>
<text x="46.7" y="125.9">DFP_RX</text>
<text x="76.3" y="122.2">1</text>
<text x="76.3" y="124.7">2</text>
<text x="97.2" y="124.7">15</text>
<text x="97.2" y="122.2">16</text>
<text x="120.7" y="122.2">1</text>
<text x="187.5" y="124.7">2</text>
<text x="195.1" y="122.1">1</text>
<text x="47.9" y="128.5">DFP_TX</text>
<text x="76.3" y="127.3">3</text>
<text x="76.3" y="129.8">4</text>
<text x="97.2" y="129.8">13</text>
<text x="97.2" y="127.3">14</text>
<text x="120.7" y="129.8">2</text>
<text x="120.7" y="127.3">3</text>
<text x="195.1" y="127.2">3</text>
<text x="10.3" y="135.9">C</text>
<text x="76.3" y="132.3">5</text>
<text x="76.3" y="134.9">6</text>
<text x="76.3" y="137.4">7</text>
<text x="97.2" y="137.4">10</text>
<text x="97.2" y="134.9">11</text>
<text x="97.2" y="132.3">12</text>
<text x="127.5" y="137.1" transform="rotate(-90 127.5 137.1)">4</text>
<text x="130" y="137.1" transform="rotate(-90 130 137.1)">5</text>
<text x="187.5" y="134.8">5</text>
<text x="195.1" y="132.3">4</text>
<text x="285.3" y="135.9">C</text>
<text x="76.3" y="140">8</text>
<text x="97.8" y="140">9</text>
<text x="89.5" y="161.3">1</text>
<text x="109.2" y="161.3">18</text>
<text x="38.2" y="162.5">B</text>
<text x="89.5" y="163.8">2</text>
<text x="89.5" y="166.4">3</text>
<text x="109.2" y="166.4">16</text>
<text x="109.2" y="163.8">17</text>
<text x="89.5" y="168.9">4</text>
<text x="89.5" y="171.5">5</text>
<text x="89.5" y="174">6</text>
<text x="109.2" y="174">13</text>
<text x="109.2" y="171.5">14</text>
<text x="109.2" y="168.9">15</text>
<text x="116.6" y="170.1">DTMF-StD</text>
<text x="116.6" y="172.7">DTMF-Q4</text>
<text x="89.5" y="176.5">7</text>
<text x="89.5" y="179.1">8</text>
<text x="109.2" y="179.1">11</text>
<text x="109.2" y="176.5">12</text>
<text x="116.6" y="175.2">DTMF-Q3</text>
<text x="116.6" y="177.7">DTMF-Q2</text>
<text x="10.3" y="185.9">D</text>
<text x="89.5" y="181.6">9</text>
<text x="109.2" y="181.6">10</text>
<text x="116.6" y="180.3">DTMF-Q1</text>
<text x="285.3" y="185.9">D</text>
<text x="35" y="199.9">1</text>
<text x="85" y="199.9">2</text>
<text x="135" y="199.9">3</text>
<text x="185" y="199.9">4</text>
<text x="235" y="199.9">5</text>
<text x="285" y="199.9">6</text>
</g>
<g font-size="1.8" fill="#008484">
<text x="95.7" y="21.7">U3</text>
<text x="51.8" y="26">SW1A</text>
<text x="65.8" y="27">F1</text>
<text x="89.8" y="24.2">LM7805_TO220</text>
<text x="92.2" y="28.5">VI</text>
<text x="99.2" y="28.5">VO</text>
<text x="133.1" y="28.5">+5V</text>
<text x="147.9" y="28">J3</text>
<text x="214" y="29.6">R14</text>
<text x="35.1" y="30.1">J1</text>
<text x="64" y="30.3">500mA</text>
<text x="97.9" y="32.5" transform="rotate(-90 97.9 32.5)">GND</text>
<text x="146.1" y="30.6">Phone</text>
<text x="214" y="35.4">R15</text>
<text x="214" y="31.9">10K</text>
<text x="68.2" y="38.2">R8</text>
<text x="73.5" y="39.2" transform="rotate(-90 73.5 39.2)">2K2</text>
<text x="77.7" y="40.5">C2</text>
<text x="89.3" y="41.5">C3</text>
<text x="100.1" y="41.5">C4</text>
<text x="113.5" y="41.5">C5</text>
<text x="127.6" y="37.6" transform="rotate(-90 127.6 37.6)">VCC</text>
<text x="133.6" y="40">U2G</text>
<text x="214" y="37.7">10K</text>
<text x="51.4" y="44">SW1B</text>
<text x="68.3" y="46.1">D3</text>
<text x="74.2" y="43">220uF</text>
<text x="89.3" y="43.8">100nf</text>
<text x="100.1" y="44">100uF</text>
<text x="113.5" y="43.8">100nf</text>
<text x="127.6" y="47" transform="rotate(-90 127.6 47)">GND</text>
<text x="133.6" y="42.5">74LS14</text>
<text x="222.5" y="51.7">GND</text>
<text x="124.7" y="58.8">GND</text>
<text x="63.3" y="64.9">+5V</text>
<text x="57.6" y="69.7">R4</text>
<text x="109.4" y="68.7">74LS14</text>
<text x="111" y="66.1">U2D</text>
<text x="121.1" y="71.3">D5</text>
<text x="184.4" y="72">A6</text>
<text x="191.9" y="68.1" transform="rotate(-90 191.9 68.1)">~D9</text>
<text x="194.4" y="67.2" transform="rotate(-90 194.4 67.2)">D8</text>
<text x="197" y="67.2" transform="rotate(-90 197 67.2)">D7</text>
<text x="199.5" y="68.1" transform="rotate(-90 199.5 68.1)">~D6</text>
<text x="202" y="68.1" transform="rotate(-90 202 68.1)">~D5</text>
<text x="204.6" y="67.2" transform="rotate(-90 204.6 67.2)">D4</text>
<text x="207.1" y="68.1" transform="rotate(-90 207.1 68.1)">~D3</text>
<text x="209.7" y="67.2" transform="rotate(-90 209.7 67.2)">D2</text>
<text x="212.2" y="68.6" transform="rotate(-90 212.2 68.6)">GND</text>
<text x="214.7" y="68.2" transform="rotate(-90 214.7 68.2)">RST</text>
<text x="217.3" y="71" transform="rotate(-90 217.3 71)">D0/RX</text>
<text x="219.8" y="70.7" transform="rotate(-90 219.8 70.7)">D1/TX</text>
<text x="223.1" y="68.2">DTR</text>
<text x="224.4" y="70.7">TX</text>
<text x="62.6" y="72.1" transform="rotate(-90 62.6 72.1)">2K2</text>
<text x="184.4" y="77.1">A4</text>
<text x="184.4" y="74.5">A7</text>
<text x="223" y="75.8">VCC</text>
<text x="224.1" y="73.3">RX</text>
<text x="48.3" y="81.9">27K</text>
<text x="49" y="79.9">R2</text>
<text x="64" y="83.4">BC547</text>
<text x="64" y="80.9">Q1</text>
<text x="87.5" y="81.9">U2A</text>
<text x="109.4" y="81.9">74LS14</text>
<text x="111" y="79.3">U2B</text>
<text x="120.7" y="81.4">R12</text>
<text x="121.3" y="78.8">1K</text>
<text x="135.8" y="82.9">74LS14</text>
<text x="137.4" y="80.4">U2C</text>
<text x="184.4" y="79.6">A5</text>
<text x="191.9" y="82.8" transform="rotate(-90 191.9 82.8)">~D10</text>
<text x="194.4" y="82.8" transform="rotate(-90 194.4 82.8)">~D11</text>
<text x="197" y="82.8" transform="rotate(-90 197 82.8)">D12</text>
<text x="199.5" y="82.8" transform="rotate(-90 199.5 82.8)">D13</text>
<text x="202" y="82.8" transform="rotate(-90 202 82.8)">D14/A0</text>
<text x="204.6" y="82.8" transform="rotate(-90 204.6 82.8)">D15/A1</text>
<text x="207.1" y="82.8" transform="rotate(-90 207.1 82.8)">D16/A2</text>
<text x="209.7" y="82.8" transform="rotate(-90 209.7 82.8)">D17/A3</text>
<text x="212.2" y="82.8" transform="rotate(-90 212.2 82.8)">VCC</text>
<text x="214.7" y="82.8" transform="rotate(-90 214.7 82.8)">RST</text>
<text x="217.3" y="82.8" transform="rotate(-90 217.3 82.8)">GND</text>
<text x="219.8" y="82.8" transform="rotate(-90 219.8 82.8)">RAW</text>
<text x="222.7" y="78.3">GND</text>
<text x="222.7" y="80.9">GND</text>
<text x="41.1" y="88.5">R1</text>
<text x="67.9" y="89.5">R10</text>
<text x="74.3" y="88.6" transform="rotate(-90 74.3 88.6)">10K</text>
<text x="78.7" y="85.4">C8</text>
<text x="79" y="89.5">3u3F</text>
<text x="85.8" y="84.4">74LS14</text>
<text x="90.4" y="89.5">+5V</text>
<text x="46.1" y="92" transform="rotate(-90 46.1 92)">330</text>
<text x="101.5" y="94.6">74LS14</text>
<text x="103.2" y="92">U2E</text>
<text x="130.1" y="91.2">C7</text>
<text x="130.1" y="93.8">470uF</text>
<text x="218.2" y="96.6">GND</text>
<text x="43.2" y="103.5">GND</text>
<text x="64.2" y="111.6">D2</text>
<text x="104.1" y="111.9">D4</text>
<text x="135.8" y="113.9">74LS14</text>
<text x="137.5" y="111.4">U2F</text>
<text x="209.8" y="108.6">+5V</text>
<text x="48.8" y="114.4">+5V</text>
<text x="81.6" y="118.7">DFPlayerMini</text>
<text x="86.4" y="116.2">U1</text>
<text x="124.4" y="119">USB_B</text>
<text x="126.3" y="116.7">J2</text>
<text x="241" y="117.4">+5V</text>
<text x="63.9" y="123.5">R5</text>
<text x="64.2" y="125.8">1K</text>
<text x="79.2" y="123.3">VCC</text>
<text x="79.2" y="125.8">RX</text>
<text x="90.7" y="125.8">USB-</text>
<text x="91.2" y="123.3">BUSY</text>
<text x="123.7" y="123.3">VBUS</text>
<text x="205.1" y="125.6">R13</text>
<text x="228.3" y="125.6">R16</text>
<text x="239.4" y="125.6">R17</text>
<text x="79.2" y="128.4">TX</text>
<text x="79.2" y="130.9">DAC_R</text>
<text x="88" y="130.9">ADKEY_2</text>
<text x="90.7" y="128.4">USB+</text>
<text x="123.7" y="130.9">D-</text>
<text x="123.7" y="128.4">D+</text>
<text x="191.4" y="129" transform="rotate(-90 191.4 129)">SW2</text>
<text x="204.6" y="126.6" transform="rotate(-90 204.6 126.6)">2K2</text>
<text x="227.4" y="126.6" transform="rotate(-90 227.4 126.6)">2K2</text>
<text x="238.6" y="126.6" transform="rotate(-90 238.6 126.6)">2K2</text>
<text x="67.2" y="137.5">CP1</text>
<text x="79.2" y="133.5">DAC_L</text>
<text x="79.2" y="136">SPK_1</text>
<text x="88" y="133.5">ADKEY_1</text>
<text x="92" y="136">IO_2</text>
<text x="110.1" y="136.1">CP2</text>
<text x="128.6" y="134.1" transform="rotate(-90 128.6 134.1)">GND</text>
<text x="131.2" y="134.1" transform="rotate(-90 131.2 134.1)">Shield</text>
<text x="195.1" y="137.4">6</text>
<text x="205" y="133.5">D6</text>
<text x="227.8" y="133.7">D7</text>
<text x="239" y="133.5">D8</text>
<text x="58" y="141.1">330</text>
<text x="58.6" y="139">R3</text>
<text x="79.2" y="138.5">GND</text>
<text x="79.2" y="141.1">SPK_2</text>
<text x="92" y="141.1">IO_1</text>
<text x="92.2" y="138.5">GND</text>
<text x="109.2" y="138.4">10uF</text>
<text x="185.8" y="139.5">UTIL/CONFIG</text>
<text x="205.5" y="143.4">GND</text>
<text x="66.8" y="144.6">10uF</text>
<text x="128.1" y="152.6">GND</text>
<text x="60.6" y="160.1">C1</text>
<text x="96.6" y="158.6">MT8870</text>
<text x="99" y="161.9">U4</text>
<text x="114.3" y="158.1">+5V</text>
<text x="120.3" y="158.9">C6</text>
<text x="59.1" y="162.2">100nf</text>
<text x="66" y="164.9">100K</text>
<text x="66.2" y="162.7">R6</text>
<text x="76.4" y="167.5">100K</text>
<text x="91.9" y="162.4">IN+</text>
<text x="91.9" y="164.9">IN-</text>
<text x="91.9" y="167.5">GS</text>
<text x="103" y="164.9">St/GT</text>
<text x="105.1" y="162.4">Vdd</text>
<text x="105.4" y="167.5">ESt</text>
<text x="116.3" y="167.5">330K</text>
<text x="124.3" y="167.5">R11</text>
<text x="124.4" y="162.7">100nf</text>
<text x="77.7" y="169.8">R9</text>
<text x="91.9" y="170">Vref</text>
<text x="91.9" y="172.6">INH</text>
<text x="105.3" y="170">StD</text>
<text x="106" y="172.6">Q4</text>
<text x="72.4" y="178.2">Y1</text>
<text x="91.9" y="175.1">PWDN</text>
<text x="91.9" y="177.6">OSC1</text>
<text x="106" y="177.6">Q2</text>
<text x="106" y="175.1">Q3</text>
<text x="170.2" y="175.6">H1</text>
<text x="170.2" y="179.9">H2</text>
<text x="91.9" y="180.2">OSC2</text>
<text x="91.9" y="182.7">Vss</text>
<text x="105.1" y="182.7">TOE</text>
<text x="106" y="180.2">Q1</text>
<text x="170.2" y="184.3">H3</text>
<text x="84.3" y="189.8">GND</text>
<text x="170.2" y="188.6">H4</text>
</g>
<g font-size="1.8" fill="#0000c2">
<text x="113.8" y="21.6">With</text>
<text x="113.8" y="23.6">Operating:</text>
<text x="118.9" y="21.6">Heatsink</text>
<text x="124.7" y="23.6">~100mA</text>
<text x="113.8" y="25.7">Ringing:</text>
<text x="122.6" y="25.7">~250mA</text>
<text x="33.5" y="40.9">9v</text>
<text x="36.9" y="40.9">DC</text>
<text x="134.4" y="128.5">USB</text>
<text x="182.9" y="127.8" transform="rotate(-90 182.9 127.8)">Switch/LED</text>
<text x="182.9" y="132.3" transform="rotate(-90 182.9 132.3)">Util</text>
<text x="182.9" y="141.4" transform="rotate(-90 182.9 141.4)">Optional</text>
<text x="228.6" y="141.4">Status</text>
<text x="235.8" y="141.4">LEDs</text>
<text x="58.9" y="152.4">Optional</text>
<text x="68" y="152.4">DTMF decoding</text>
</g>
<g font-size="1.4" fill="#008484">
<text x="62.5" y="117.1">1N5817</text>
<text x="102.4" y="117.1">1N5817</text>
</g>
<g font-size="1.4" fill="#0000c2">
<text x="227.3" y="129.5">Hook/Dial</text>
<text x="238.4" y="129.5">Playing</text>
</g>
<g font-size="1.1" fill="#008484">
<text x="66" y="179.7">3.579545</text>
<text x="72.6" y="179.7">MHz</text>
</g>
</svg>
